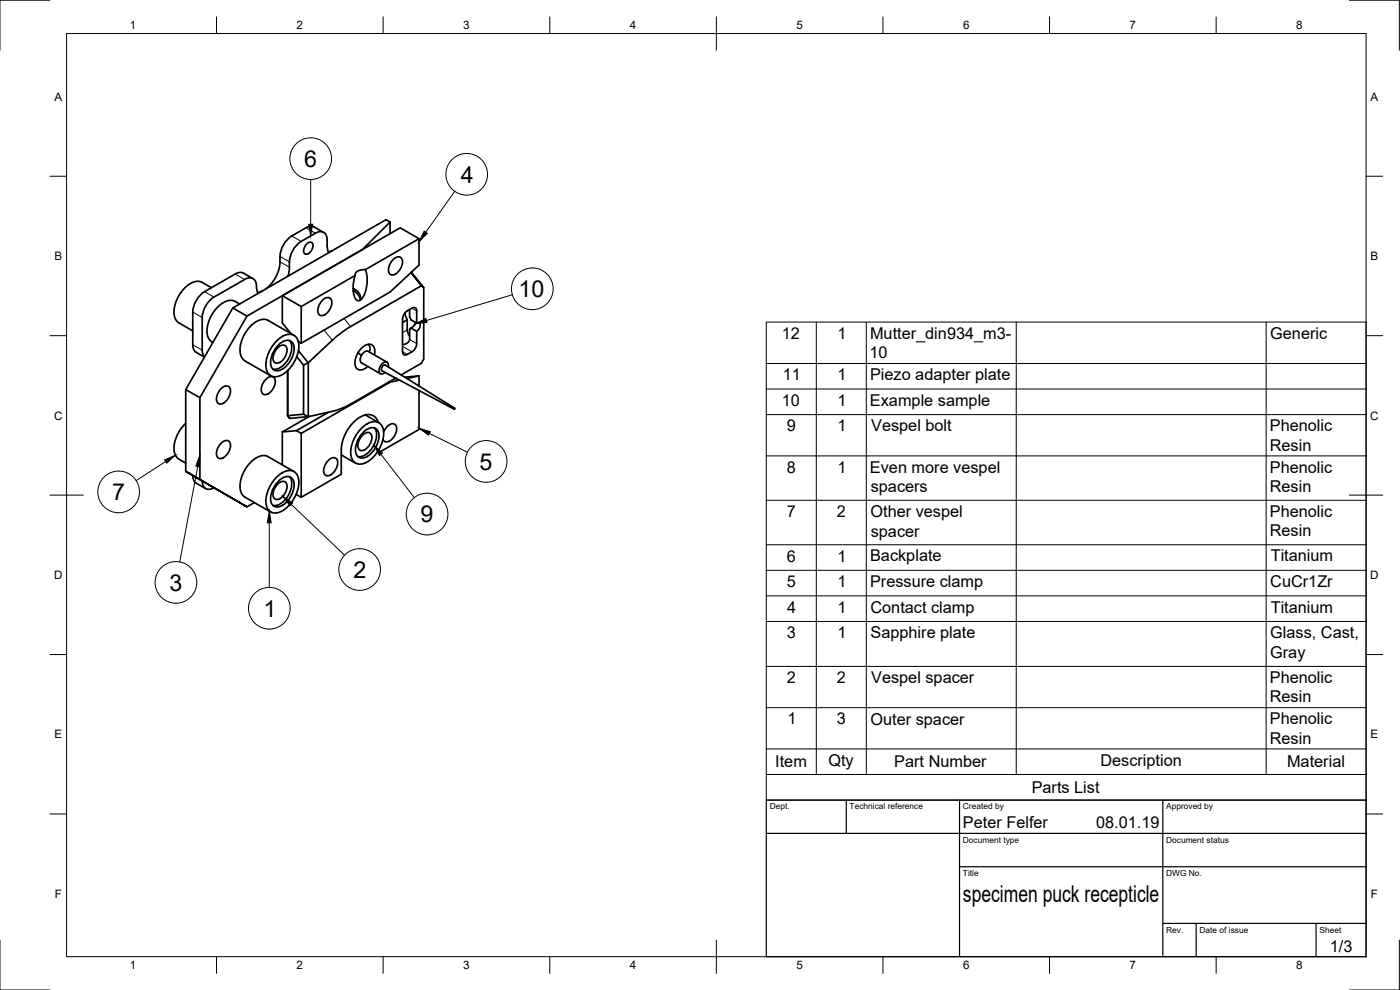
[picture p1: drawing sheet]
<svg xmlns="http://www.w3.org/2000/svg" width="420mm" height="297mm" viewBox="0 0 420 297" stroke-linecap="round" stroke-linejoin="round" font-family="sans-serif">
<!-- layer: Visible -->
<g fill="none" stroke="#000" stroke-width=".51">
<path d="M92.2 73.1a1 1 0 0 1 1.3-.4 1 1 0 0 1 .4 1.4l-.7 1.4a1.08 1.08 0 0 1-1.1 .8 1.08 1.08 0 0 1-1-1l.2-1zM94.6 70l-4.2 2.4a8.3 8.3 0 0 0-3.5 8.3l-.5 2.2M94.6 70a2.16 2.16 0 0 1 2.6-.3 2.16 2.16 0 0 1 1 2.3M97.1 69.8l-2.8-1.7-1.4-.2-5.3 2.9a8.1 8.1 0 0 0-3.6 7.8 11 11 0 0 1-4.3 8.2M98.2 72v1.7M98.2 73.7l.5 2.1M99.7 75.2l-1.2 .4M117.1 70.1v-3.5l-8.3 8.3-34.7 19.9M117.1 66.6l-1.3-.7-45.9 26.5-14.2 24.5v24.5M117.8 78.1a1.8 1.8 0 0 1 2.7-.6 3.9 3.9 0 0 1-2.9 5 1.81 1.81 0 0 1-.8-2.7zM125.8 71.6v7.9l-8.7 8.1-26.7 15.4M63.4 86.3l-2.7-1.6a5 5 0 0 0-5.8 2.2 8.8 8.8 0 0 0-2.2 9l1 .9 4.1 2.5"/>
<path d="M69.9 92.4l4.2 2.4-14.1 24.5-4.3-2.4M71.9 91.2a4.4 4.4 0 0 0-6.3 .7 9.9 9.9 0 0 0-3.2 9.1 2.86 2.86 0 0 0 1.5 1.8M73.4 83.8l-9.2 5.3a7.9 7.9 0 0 0-3.5 6.2v10.3l.7 1.5M73.4 83.8a2.15 2.15 0 0 1 2.5-.2 2.15 2.15 0 0 1 1.1 2.3l.4 2.1M75.9 83.6l-2.8-1.6-1.4-.2-10.3 5.7a7.8 7.8 0 0 0-3.5 6.1l-.1 9.8M78.5 87.4l-1.2 .4M84.7 88.7v8.2l2.6 3.2M90.4 92v11M96.6 90.3a1.8 1.8 0 0 1 2.7-.6 3.9 3.9 0 0 1-2.9 5 1.81 1.81 0 0 1-.8-2.7zM105.2 98l-4.1 2.9-8.6 7.9M106 86.6a3.2 3.2 0 0 1 2.2 3.4M106 87.1l1.5 1.3 .7 1.6"/>
<path d="M107 81.6l1.1-.6 1.5-.1a9.9 9.9 0 0 1-1.1 8.9 1.2 1.2 0 0 1-1.4 .3 1.2 1.2 0 0 1-.7-1.1 11.1 11.1 0 0 1 .6-7.4zM109.6 80.9l16.2-9.3-5.7-3.2-35.4 20.3 5.7 3.3 16.1-9.3M120.8 96.8l1.4-.9 .1 3.5 .6 1.4M121.5 93.9l.7 2M122.9 92.9v2.2l.5 .9 1.7 1M123.1 98.7l-.2 3.2M123.4 98.4l1.7 1v3.7l-.5 1.4a4.7 4.7 0 0 1-2.8 2 .83 .83 0 0 1-1-1M123.4 98.4l-.5 .4M123.5 81.7l3.7 4.6-.7-.6-3.2-3.9M124.7 96.8l-.3 .8-1 .8M125.1 97v-3.7a.86 .86 0 0 0-.5-.9 .86 .86 0 0 0-1 .1 3.9 3.9 0 0 0-2.7 2.8l-.1 10.2M125.1 96.9a.64 .64 0 0 1 .7 0 .64 .64 0 0 1 .3 .7l-.2 .8-.8 1"/>
<path d="M126.5 85.7l-21.3 12.3M127.2 86.3v21.4l-.7 1.3-6.1 3.5M57.9 103.4v.6a2.22 2.22 0 0 0 1 1.7l2.5 1.5M60 119.3v24.6M66.1 116.8a1.8 1.8 0 0 1 2.8-.6 3.9 3.9 0 0 1-2.9 5 1.81 1.81 0 0 1-.8-2.7zM79.6 114a1.8 1.8 0 0 1 2.7-.6 3.9 3.9 0 0 1-2.9 5 1.81 1.81 0 0 1-.8-2.7zM83.1 104.6a1.8 1.8 0 0 1 2.8-.6 3.9 3.9 0 0 1-2.9 5 1.81 1.81 0 0 1-.9-2.7zM83.2 102.1a4.4 4.4 0 0 1 5.3-1.3 6.1 6.1 0 0 1 .2 7 8.9 8.9 0 0 1-5.7 5.2 2.9 2.9 0 0 1-3.2-3.5 11 11 0 0 1 3.4-7.4zM83.5 103.6a3 3 0 0 1 4.2-.9 5.7 5.7 0 0 1-1.2 6.5l-.5 .6a3 3 0 0 1-4.2 .9 5.7 5.7 0 0 1 1.2-6.5zM86.3 111.2v13.5M86.4 111.1v13.6M86.9 102.2a4.9 4.9 0 0 1-.4 5.5 4.9 4.9 0 0 1-4.6 3.1"/>
<path d="M88.2 100.6l-7.7-4.5a5 5 0 0 0-5.8 2.3 8.8 8.8 0 0 0-2.2 8.9l1 1 7.7 4.4M89 107l2.1 2.5M89.5 102.5l.9 .5M89.6 105.2l2.9 3.6M91.1 109.5v14.8M92.5 108.8v16.2M92.5 108.8l-1.4 .7M107.5 105.7l1 .8M110.6 103.3l.5 1.1-.3 1.2M112.4 106.5l.1-.7a1.9 1.9 0 0 0-.8-2.2 1.9 1.9 0 0 0-2.3 .1 6.1 6.1 0 0 0-2.7 6.3 1.84 1.84 0 0 0 3.1 .4l.6-.4M115.7 109.5l20.7 13M115.7 109.5a1.15 1.15 0 0 0-1 1.8l21.6 11.5"/>
<path d="M116.1 108.7l-5.6-3.3a2.31 2.31 0 0 0-2 3.5l5.7 3.2M116.5 110.1a1 1 0 0 0-.3-1.4 1 1 0 0 0-1.4 .3 2.22 2.22 0 0 0-.6 3.1l.6 .1 .8-.5M117.1 114.7l-26.7 15.3v19.2l12-6.9v-7.4a12.1 12.1 0 0 1 6.7-10.2 3.1 3.1 0 0 1 4.4 2M117.1 114.7l-.7 .1M118.7 113.4l-13.5 7.8M118.9 113.5l-.5 .2M119.9 114.1l-2.8 .6M122.9 101.9a2.12 2.12 0 0 1-2.1 1.5M125.8 117.2v11.6l-12.1 7M125.8 112.8v3M125.8 112.8l-4.3 .4M125.8 112.8l-3.7 .8"/>
<path d="M55.7 127a9.7 9.7 0 0 0-3.1 9.5 5 5 0 0 0 3.1 2.4M66.1 133.2a1.8 1.8 0 0 1 2.8-.6 3.9 3.9 0 0 1-2.9 5 1.81 1.81 0 0 1-.8-2.7zM84.7 129.6v9.9M86.3 124.7l.6 .8M86.3 124.7h.1M86.4 124.7l.5 .8M89 129.2l1.4 .8M89 129.2l-4.3 .4M91.1 124.3l-4.7 .4M91.1 124.3l1.4 .7M92.5 125l-5.6 .5M92.5 125h.1"/>
<path d="M92.8 124.9l-8.1 4.7M98.3 138.4a1.8 1.8 0 0 1 2.8-.7 3.9 3.9 0 0 1-2.9 5.1 1.81 1.81 0 0 1-.9-2.7zM98.6 123.7l-9.6 5.5M102.4 136.5l4.3 2.5M105.2 121.2a19.4 19.4 0 0 1-5.5 2.2l-7.2 1.6M108.6 130.8a1.8 1.8 0 0 1 2.7-.6 3.9 3.9 0 0 1-2.9 5 1.81 1.81 0 0 1-.8-2.7zM108.6 128.3a4.4 4.4 0 0 1 5.4-1.3 6.1 6.1 0 0 1 .2 7 8.9 8.9 0 0 1-5.7 5.2 2.9 2.9 0 0 1-3.2-3.5 11 11 0 0 1 3.3-7.4zM109 129.8a3 3 0 0 1 4.1-.9 5.7 5.7 0 0 1-1.1 6.5l-.6 .6a3 3 0 0 1-4.1 .9 5.7 5.7 0 0 1 1.1-6.5zM109.6 124.5l4.1 2.3M112.3 128.4a4.9 4.9 0 0 1-.3 5.5 4.9 4.9 0 0 1-4.6 3.1M113.3 135.5l.4 .3M113.7 134.9v.9"/>
<path d="M115.2 129.6a2.96 2.96 0 0 1 3.2-2.3 2.97 2.97 0 0 1-.3 3.9l-.9 .9a1.34 1.34 0 0 1-2.2-.2M136.4 122.5l-.1 .3zM55.7 141.4l18.4 10.7zM57.8 142.6l.1 .7a2.22 2.22 0 0 0 1 1.7l2.8 1.6M60.7 144.3a2.16 2.16 0 0 0 1 2.3 2.16 2.16 0 0 0 2.5-.3M64.2 146.4h.1M76.3 150.8l-2.2 1.3M83.1 145.5a1.8 1.8 0 0 1 2.8-.6 3.9 3.9 0 0 1-2.9 5 1.81 1.81 0 0 1-.9-2.7zM83.2 143a4.4 4.4 0 0 1 5.3-1.3 6.1 6.1 0 0 1 .2 6.9 8.9 8.9 0 0 1-5.7 5.3 2.9 2.9 0 0 1-3.2-3.5 11 11 0 0 1 3.4-7.4zM83.5 144.4a3 3 0 0 1 4.2-.8 5.7 5.7 0 0 1-1.2 6.5l-.5 .6a3 3 0 0 1-4.2 .8 5.7 5.7 0 0 1 1.2-6.5zM86.9 143.1a4.9 4.9 0 0 1-.4 5.5 4.9 4.9 0 0 1-4.6 3M88.2 141.5l-7.7-4.5a5 5 0 0 0-5.8 2.2 8.8 8.8 0 0 0-2.2 9l1 .9 7.7 4.5"/>
<path d="M88.9 148.3l1.5 .9"/>
</g>
<!-- layer: Visible Narrow -->
<g fill="none" stroke="#000" stroke-width=".3">
<path d="M84 78.6l2.8 1.6M84 76.9l2.8 1.7M87.6 70.8l2.8 1.6M91.8 68.4l2.8 1.6M57.8 93.6l2.9 1.7M61.4 87.5l2.8 1.6M70.6 82.2l2.8 1.6M97.3 99l2.4 3.1M103.3 95.6l1.9 2.4M122.2 99l-1.4 .8M123.6 92.5l1.5 .8M57.8 103.4l2.9 1.7"/>
<path d="M120.8 103.9l2.8 1.6M120.8 105.5l1.4 .8M122.9 101.9l2.2 1.2M57.8 142.7l2.9 1.6"/>
</g>
<!-- layer: TitleBlock -->
<path d="M230 240.1h180v46.9h-180zM230 250h180M254 240.1v9.9M288 240.1v46.9M349 240.1v46.9M288 260.1h122M349 277.1h61M359 277.1v9.9M395 277.1v9.9" fill="none" stroke="#000" stroke-width=".36"/>
<!-- layer: Border -->
<g fill="none" stroke="#000" stroke-width=".3">
<path d="M15 .1h-15v15M20 10.1h390v276.9h-390zM65 5.1v5M115 5.1v5M165 5.1v5M215 5.1v10M265 5.1v5M315 5.1v5M365 5.1v5M405 .1h15v15M15 52.9h5M410 52.9h5"/>
<path d="M15 100.7h5M410 100.7h5M15 148.6h10M405 148.6h10M15 196.4h5M410 196.4h5M15 244.2h5M410 244.2h5M0 282.1v14.9h15M65 287v5M115 287v5M165 287v5"/>
<path d="M215 282.1v9.9M265 287v5M315 287v5M365 287v5M420 282.1v14.9h-15"/>
</g>
<!-- layer: Parts Lists -->
<g fill="none" stroke="#000" stroke-width=".3">
<path d="M230 96.6h180v143.5h-180zM245 96.6v135.8M260 96.6v135.8M305 96.6v135.8M380 96.6v135.8M230 116.7h180M230 109.1h180M230 136.8h180M230 124.4h180M230 150.1h180M230 178.8h180M230 171.1h180"/>
<path d="M230 163.5h180M230 199.9h180M230 186.5h180M230 212.3h180M230 232.4h180M230 224.7h180"/>
</g>
<!-- layer: Balloons -->
<g fill="none" stroke="#000" stroke-width=".3">
<path d="M93.2 53.9v13.4M136.5 57.4l-8.7 12.3M153.8 88.4l-25.8 7.8M49.7 138.5l-8.8 5.7M59.4 140l-5.5 28.6M114.3 136.3l10 13M128.9 130.1l11.4 5.6M80.8 156.9v19.4M87.4 151.3l16 15.3"/>
<circle cx="93.3" cy="47.6" r="6.3"/>
<circle cx="140.1" cy="52.3" r="6.3"/>
<circle cx="159.8" cy="86.7" r="6.3"/>
<circle cx="145.9" cy="138.4" r="6.3"/>
<circle cx="35.6" cy="147.6" r="6.3"/>
<circle cx="128.2" cy="154.2" r="6.3"/>
<circle cx="52.8" cy="174.7" r="6.3"/>
<circle cx="107.9" cy="170.9" r="6.3"/>
<circle cx="80.8" cy="182.5" r="6.3"/>
</g>
<path d="M92.6 67.3h1.2l-.6 3.5zM127.3 69.3l.9 .7-2.4 2.5zM124.6 97.2l3.2-1.6 .3 1.1zM49.4 138l3.2-1.4-2.6 2.4zM60 136.5l-.1 3.6-1.1-.2zM112.2 133.5l2.6 2.5-.9 .7zM125.8 128.5l3.4 1-.6 1.1zM80.8 153.4l.6 3.5h-1.2zM84.9 148.9l2.9 2-.8 .9z" fill="#000" stroke="#000" stroke-width=".3"/>
<g font-size="7">
<text x="91.3" y="50.1">6</text>
<text x="138.3" y="54.8">4</text>
<text x="155.6" y="89.1">10</text>
<text x="143.9" y="140.9">5</text>
<text x="33.7" y="150.1">7</text>
<text x="126.2" y="156.7">9</text>
<text x="106.1" y="173.4">2</text>
<text x="50.8" y="177.2">3</text>
<text x="79.1" y="185">1</text>
<text x="289" y="270.6">specimen puck recepticle</text>
</g>
<g font-size="4.9">
<text x="234.6" y="101.6">12</text>
<text x="251.3" y="101.6">1</text>
<text x="261.1" y="101.6">Mutter_din934_m3-</text>
<text x="381.2" y="101.7">Generic</text>
<text x="260.9" y="107.5">10</text>
<text x="234.9" y="114.1">11</text>
<text x="251.3" y="114.1">1</text>
<text x="261.1" y="114.1">Piezo adapter plate</text>
<text x="234.6" y="121.7">10</text>
<text x="251.3" y="121.7">1</text>
<text x="261.1" y="121.7">Example sample</text>
<text x="236.1" y="129.4">9</text>
<text x="251.3" y="129.4">1</text>
<text x="261.5" y="129.4">Vespel bolt</text>
<text x="381.1" y="129.4">Phenolic</text>
<text x="381.1" y="135.2">Resin</text>
<text x="236.1" y="141.8">8</text>
<text x="251.3" y="141.8">1</text>
<text x="261.1" y="141.8">Even more vespel</text>
<text x="381.1" y="141.8">Phenolic</text>
<text x="261.3" y="147.6">spacers</text>
<text x="381.1" y="147.6">Resin</text>
<text x="236.1" y="155.1">7</text>
<text x="251.2" y="155.1">2</text>
<text x="261.2" y="155.2">Other vespel</text>
<text x="381.1" y="155.1">Phenolic</text>
<text x="261.3" y="161">spacer</text>
<text x="381.1" y="160.9">Resin</text>
<text x="236.1" y="168.5">6</text>
<text x="251.3" y="168.5">1</text>
<text x="261.1" y="168.5">Backplate</text>
<text x="381.4" y="168.5">Titanium</text>
<text x="236.1" y="176.1">5</text>
<text x="251.3" y="176.1">1</text>
<text x="261.1" y="176.1">Pressure clamp</text>
<text x="381.2" y="176.2">CuCr1Zr</text>
<text x="236.2" y="183.8">4</text>
<text x="251.3" y="183.8">1</text>
<text x="261.2" y="183.9">Contact clamp</text>
<text x="381.4" y="183.8">Titanium</text>
<text x="236.1" y="191.5">3</text>
<text x="251.3" y="191.5">1</text>
<text x="261.3" y="191.5">Sapphire plate</text>
<text x="381.2" y="191.5">Glass, Cast,</text>
<text x="381.2" y="197.4">Gray</text>
<text x="236.2" y="204.9">2</text>
<text x="251.2" y="204.9">2</text>
<text x="261.5" y="204.9">Vespel spacer</text>
<text x="381.1" y="204.9">Phenolic</text>
<text x="381.1" y="210.8">Resin</text>
<text x="236.3" y="217.3">1</text>
<text x="251.1" y="217.3">3</text>
<text x="261.2" y="217.4">Outer spacer</text>
<text x="381.1" y="217.3">Phenolic</text>
<text x="381.1" y="223.2">Resin</text>
<text x="232.7" y="230.3">Item</text>
<text x="248.6" y="229.8">Qty</text>
<text x="268.4" y="230.3">Part Number</text>
<text x="330.2" y="229.8">Description</text>
<text x="386.3" y="230.3">Material</text>
<text x="309.6" y="237.9">Parts List</text>
<text x="289" y="248.5">Peter Felfer</text>
<text x="329" y="248.5">08.01.19</text>
<text x="399.1" y="285.7">1/3</text>
</g>
<g font-size="3.5">
<text x="39" y="8.8">1</text>
<text x="89" y="8.8">2</text>
<text x="139" y="8.8">3</text>
<text x="189" y="8.8">4</text>
<text x="239" y="8.8">5</text>
<text x="289" y="8.8">6</text>
<text x="339" y="8.8">7</text>
<text x="389" y="8.8">8</text>
<text x="16.3" y="30.2">A</text>
<text x="411.3" y="30.2">A</text>
<text x="16.3" y="78">B</text>
<text x="411.3" y="78">B</text>
<text x="16.2" y="125.9">C</text>
<text x="411.2" y="125.9">C</text>
<text x="16.2" y="173.7">D</text>
<text x="411.2" y="173.7">D</text>
<text x="16.3" y="221.6">E</text>
<text x="411.3" y="221.6">E</text>
<text x="16.4" y="269.4">F</text>
<text x="411.4" y="269.4">F</text>
<text x="39" y="290.8">1</text>
<text x="89" y="290.8">2</text>
<text x="139" y="290.8">3</text>
<text x="189" y="290.8">4</text>
<text x="239" y="290.8">5</text>
<text x="289" y="290.8">6</text>
<text x="339" y="290.8">7</text>
<text x="389" y="290.8">8</text>
</g>
<g font-size="2.5">
<text x="231" y="242.9">Dept.</text>
<text x="255" y="242.9">Technical reference</text>
<text x="289" y="242.9">Created by</text>
<text x="350" y="242.9">Approved by</text>
<text x="289" y="252.8">Document type</text>
<text x="350" y="252.8">Document status</text>
<text x="289" y="262.9">Title</text>
<text x="350" y="262.9">DWG No.</text>
<text x="350" y="279.9">Rev.</text>
<text x="360" y="279.9">Date of issue</text>
<text x="396" y="279.9">Sheet</text>
</g>
</svg>
